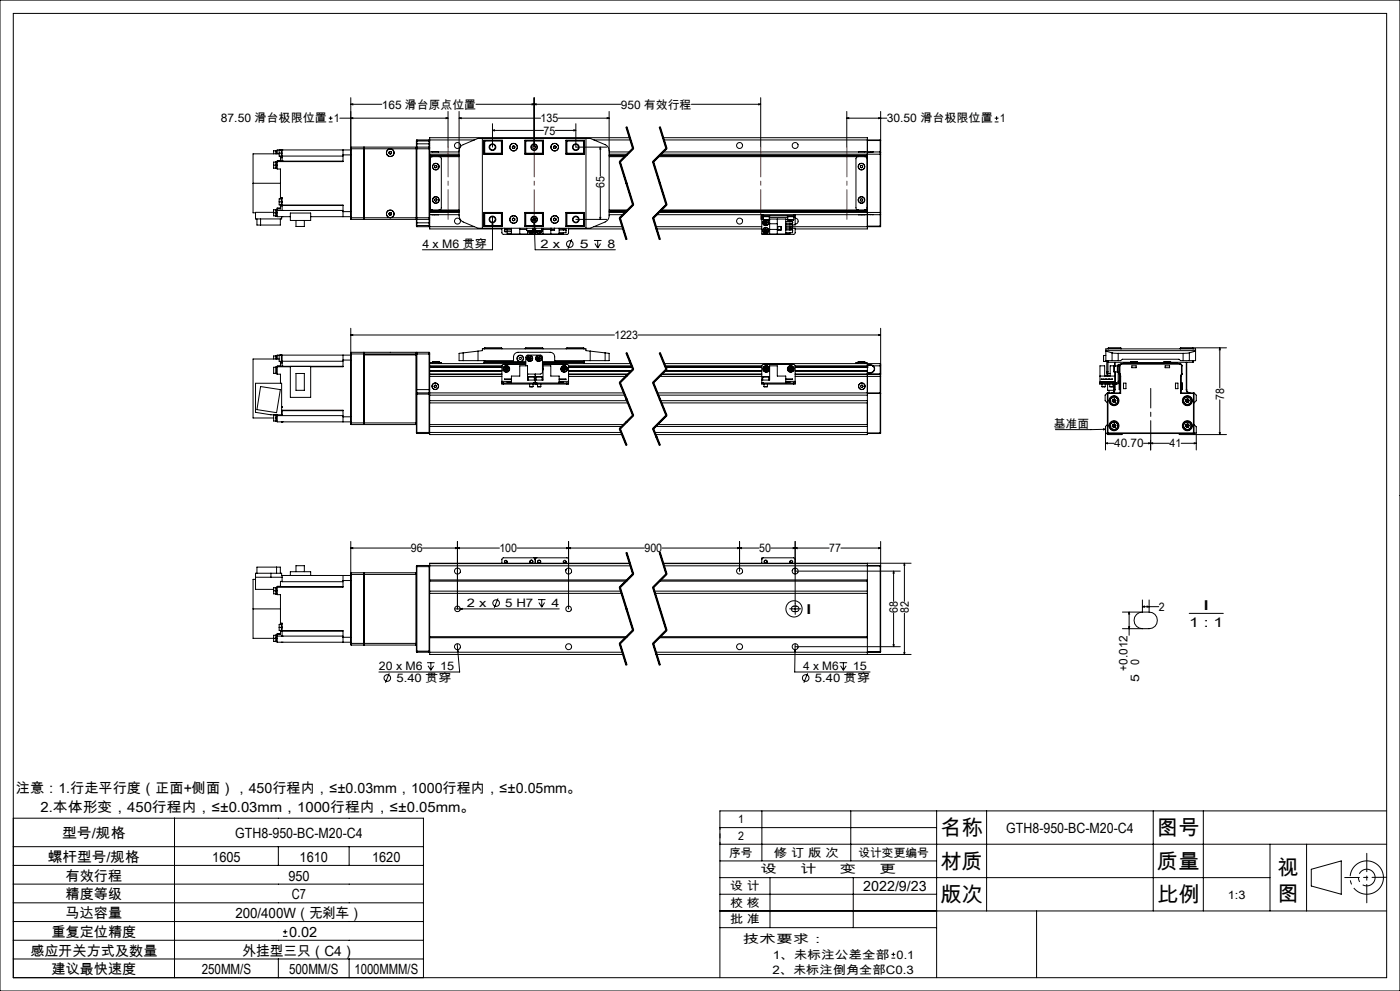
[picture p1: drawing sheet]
<svg xmlns="http://www.w3.org/2000/svg" width="420mm" height="297mm" viewBox="0 0 420 297" stroke-linecap="round" stroke-linejoin="round" font-family="sans-serif">
<g fill="none" stroke="#000" stroke-width=".3">
<path d="M0 0h420v297h-420zM4 4h412v289h-412zM98.6 36.5h1.2M98.6 35.4h1.2M99.2 34.9v1.1M102 35.4h32.4M105.2 35.4l.6-.1v.3zM105.2 31.3l.6-.2v.3zM105.2 29.3v36M105.2 31.3h9.3M133.8 35.3l.6 .1-.6 .2zM134.4 33.4v10.7"/>
<path d="M137.7 35.4l.7-.1v.3zM137.7 33.4v31.3l.4 1.1 .5 .5 4.8 2.1h33.7l4.4-1.9 .7-.4 .4-.7 .1-.7v-31.3M137.7 35.4h24.5M142.8 31.3h43.4M147.7 39.1l.6-.2v.3zM147.7 37.1v7M147.7 39.1h15.4M159.6 31.1l.6 .2-.6 .1zM160.2 31.3l.6-.2v.3zM160.2 29.3v14.8M166.6 39.1h6.2M167.5 35.4h15.2"/>
<path d="M172.2 38.9l.6 .2-.6 .1zM172.8 37.1v7h9.3M182.1 35.3l.6 .1-.6 .2zM187.8 38.1l2 6.5M187.9 38.1l2 6.4-4 4 4 12.8-4 4 2 6.5M188.1 38l1 3.2M197.8 38.1l2 6.5M197.9 38.1l2 6.4-4 4 4 12.8-4 4 2 6.5M198.1 38l2 6.4M207.4 31.3h20.8M227.6 31.1l.6 .2-.6 .1zM228.2 29.3v14.8"/>
<path d="M254 35.4l.6-.1v.3zM254 35.4h12M254 33.4v10.7M263.6 35.3l.6 .1-.6 .2zM264.2 33.4v12.3M298.4 36.5h1.1M298.4 35.4h1.1M299 34.9v1.1M75.9 54.9v8.9h.8M75.9 54.9h8.2M82.1 49.5v.9h.6M82.1 49.5h1"/>
<path d="M82.7 48.6h-.6v.9M82.7 45.1v1M83 48.5v2h.1M83 45.1v1M83.1 48.5h-.4v2h.3M83.1 45.1l-1 .1v.9M83.7 46.1h-7.8v8.8M83.7 45.9v.9h.7M83.7 45.9h.9M84.1 59.2h.5v1.3M84.1 59.2v.4M84.1 47.3v.9h-1"/>
<path d="M84.1 46.8v.5M84.1 44.9v.1M84.1 47.3h.5M84.4 59.6h-.7v.9M84.4 44.9v2h.2M84.4 45h-.7v.9M84.6 44.9h.1M84.6 59.5h-.2v2h.2M84.6 48.3h.1M84.6 47.3v1M84.6 44.9v1.9M84.6 46.8v.5"/>
<path d="M84.6 46.8h18.3M102.9 46.4h2.3M102.9 44.9v1.5M102.9 46.4v2h-19.8M102.9 48.3h-19.8v2.4h1v8.5M105.2 44.9h-22.1v1.2M105.3 44.1v21.7M105.3 44.1l-.1 .5h23.7M105.3 44.1h3.8M109.1 44.1v21.7M109.1 44.1l.2 .1M109.3 44.2v.4"/>
<path d="M109.3 44.6v20.7M109.3 44.2h.1M109.3 44.6v-.5h15.6v21.7h-15.6v-.5M116.7 45.6l.1 .4M116.8 46l.4 .1M117 45.4l.4 .1M117 45.4l-.3 .2M117.4 45.5v.4M117.4 45.9l-.2 .2M124.9 44.2h.1M124.9 44.3v21.3M124.9 43.1v1.1"/>
<path d="M124.9 44.2v.1M124.9 42.3h4M124.9 43.1h4M125.1 44.1v21.7M125.1 41.9v2.2M125.1 44.1h3.6M125.1 41.9l-.2 1.2M125.1 41.9h3.6M125.1 44.1l-.2 .2M128.7 44.1v21.7M128.7 41.9v2.2M128.7 44.1l.2 .2"/>
<path d="M128.7 41.9l.2 .2M128.9 44.3v.3M128.9 44.6v20.7M128.9 47h8.8M128.9 46.6h8.8M128.9 45.5h8.8M128.9 41.9h13.4M128.9 46.2h8.8M129.6 45.5h.1M129.6 45.5h1.9M129.8 47l-.5 .1-.2 .4v14.9l.2 .4 .5 .1M130.4 49.7l.4-.1 .3 .2v.4l-.4 .1-.3-.2z"/>
<path d="M130.5 59.7l.3-.2 .3 .3-.1 .4-.4 .1-.2-.3zM131.6 45.5h.1M131.7 47l.5 .1 .2 .4v14.9l-.2 .4-.5 .1M137.7 45.2l.4-1.1 .5-.6 4.8-2h33.7l4.8 2 .5 .6 .3 1.1M144.7 41.5v26.9M145.1 45.5h.1M145.1 42h5.6v4.2h-5.6zM145.2 42.3v3.9M145.2 42.3h5.2M145.4 42.1v4M145.4 42.1h5.3M145.4 46.1h5.3"/>
<path d="M145.4 42.1l-.2 .2M150.4 42.3l.2-.2v4l-.2-.2M150.4 45.9h-5.2l.2 .2M150.4 42.3v3.6M153.7 44.3l.4 .2M153.7 43.9v.4M154.1 43.7l.3 .2M154.1 43.7l-.4 .2M154.4 44.3l-.3 .2M154.4 43.9v.4M157.5 42h5.5v4.2h-5.5zM157.5 42.1h5.5"/>
<path d="M157.5 46.1h5.5M157.7 42.3v3.6M157.7 42.3l-.1-.2v4l.1-.2M157.7 45.9h5M157.7 42.3h5M162.7 42.3l.2-.2v4l-.2-.2M162.7 42.3v3.6M166.1 44.3l.3 .2M166.1 43.9v.4M166.4 43.7l.4 .2M166.4 43.7l-.3 .2M166.8 44.3l-.4 .2"/>
<path d="M166.8 43.9v.4M169.8 42h5.5v4.2h-5.5zM169.8 42.1h5.3M169.8 46.1h5.3M170.1 42.3v3.6M170.1 42.3l-.2-.2v4l.2-.2M170.1 45.9h5.1l-.1 .2M170.1 42.3h5.1M175.1 42.1v4M175.1 42.1l.1 .2M175.2 42.3v3.9M175.2 45.5h.1"/>
<path d="M175.8 41.5v26.9M178.2 41.9h10.9M180.1 44.1l.1 .6h-.2zM180.1 44.1v8.7M180.1 56.3v9.5M182.7 47h4.8M182.7 46.6h5.1M182.7 45.5h6.2M182.7 46.2h5.5M182.7 46.6h5.2M185.8 48.6l4 12.8M186.1 48.4l4 12.9"/>
<path d="M188.9 41.3h-60v3M189.1 41.2l1 3.2zM189.8 44.4l-4 4M190.1 44.6l-4 4M195.8 48.6l4 12.8M196.1 48.4l4 12.9M197.5 47h62.7M197.8 46.6h62.4M197.9 46.6h62.3M198.2 46.2h65.9M198.9 41.3h61.3v4.9M198.9 45.5h62.3"/>
<path d="M199.1 41.9h65M199.8 44.4l-4 4M200.1 44.6l-4 4M257.5 47l-.5 .1-.2 .4v14.9l.2 .4 .5 .1M257.6 45.5h1.9M258.1 49.7l.4-.1 .3 .2v.4l-.4 .1-.3-.2zM258.2 59.7l.4-.1 .2 .3-.1 .4h-.4l-.2-.3zM259.4 47l.5 .1 .2 .4v14.9l-.2 .4-.5 .1M260.2 46.2v17.5M260.2 42.1h3.9M261.2 45.6h-1v.6M261.2 45.5h.7"/>
<path d="M261.2 45.5v.1M261.9 45.5l-.7 .1M261.9 45.5h2.2M264.1 46.2h.1M264.1 45.5v.7M264.1 45.5l.1 .2M264.1 41.9v.2M264.1 42.1v3.4M264.1 46.2v17.5M264.2 45.7v.5M264.2 46.2v17.5M77.1 65.6v1.8h7v-1.8"/>
<path d="M78.2 65.6v1.8M82.1 63.8v.9h.6M82.1 63.6h-5.4v2h7.8l.1-.7M82.1 63.8h1M82.7 62.9h-.6v.9M83 62.8v2M83.1 62.8h-.4v2h.4M83.1 63.1h19.8M83.7 60.5v.9h.7M83.7 60.5h.9M84.1 61.7v.9h-1M84.1 62.3h-1v2.6h4"/>
<path d="M84.1 61.4v.3M84.1 61.7h.5M84.6 64.9h.1M84.6 60.5v1M84.6 61.5v.1M84.6 63.1h.1M84.6 61.7v1.4M84.6 60.5h.1M84.6 61.6v.1M84.6 61.5h18.3v1.9M84.6 61.6h18.3M87.1 63.8h6.1v2.3h-6.1z"/>
<path d="M88.8 66.1v1.8h2.5v-1.8M93.2 64.9h12M102.9 63.4v1.5M102.9 63.4h2.3M105.2 65.3l.1 .5M105.2 65.3h23.7M105.3 65.8h3.8M109.3 65.3v.4M109.3 65.7h.1M109.3 65.7l-.2 .1M116.7 64.1l.1 .3M116.8 64.4h.4"/>
<path d="M116.9 63.7l.4 .1M116.9 63.7l-.2 .4M117.3 63.8l.2 .3M117.5 64.1l-.3 .3M124.9 65.7h.1M124.9 65.7v1.1M124.9 65.6v.1M124.9 66.8l.2 1.1M124.9 67.5h4M124.9 65.6l.2 .2M124.9 66.8h4M125.1 65.8v2.1"/>
<path d="M125.1 65.8h3.6M125.1 67.9h3.6M128.7 65.8v2.1M128.9 65.3v.3M128.9 65.6v3h21.7M128.9 62.9h8.8M128.9 63.2h8.8M128.9 64.3h8.8M128.9 67.9h13.4M128.9 63.7h8.8M128.9 63.3h8.8M128.9 65.6l-.2 .2"/>
<path d="M128.9 67.8l-.2 .1M129.6 64.3v.1M129.6 64.4h1.9M131.5 64.4h.1M145.1 64.3h.1M145.1 63.7h5.6v4.2h-5.6zM145.2 63.7v3.9M145.2 67.6h5.2M145.2 67.6l.2 .2M145.4 63.8v4M145.4 67.8h5.3M145.4 63.8h5.3"/>
<path d="M145.4 63.8l-.2 .1h5.2M147.7 66.6l.2 .6h-.3zM147.7 64.9v10h-21M150.4 63.9l.2-.1v4l-.2-.2M150.4 63.9v3.7M150.6 68.4v1.5l.4 .3h19.2l.4-.4v-1.4M151.3 68.9a.41 .41 0 0 1 .4-.3 .41 .41 0 0 1 .4 .3M151.3 68.4v.2h2.1M151.3 68.9v.5h2.1M151.3 68.9h2.1M151.5 69.4h.5M152.2 68.6v.3"/>
<path d="M152.2 69.4v.7h1.2M153.4 68.4v1.8M153.7 66l.4 .1M153.7 65.6v.4M154.1 65.4l.3 .2M154.1 65.4l-.4 .2M154.4 66l-.3 .1M154.4 65.6v.4M155.9 68.4v1.8M155.9 68.8h2.1M157.5 63.7h5.5v4.2h-5.5zM157.5 67.8h5.5"/>
<path d="M157.5 63.8h5.5M157.7 63.9v3.7M157.7 67.8v.1M157.7 63.9l-.1-.1v4l.1-.2M157.7 63.9h5M157.7 67.6h5M158 69.1h.1M158 69.1h1.8M158 68.4v.7M158.3 69.1v1.1M158.4 67.8v.1M159 69.1v.3"/>
<path d="M159 69.4l.5 .2M159.4 69.1l-.4 .3M159.4 69.1l.1 .5M159.5 69.1l.4 .1M159.8 69.1h-1.8M159.8 68.4v.7M159.8 68.9l.1 .3M159.8 65.9h.3zM159.9 69.2l-.4 .4M159.9 68.4a.86 .86 0 0 1-.1 1.4 .86 .86 0 0 1-1.3-.7M160 68.4a.9 .9 0 0 1-.2 1.5 .9 .9 0 0 1-1.3-.8M160 66.1l-.1-.1 .2 .2"/>
<path d="M160.1 65.9h.1M160.1 65.4v.5M160.1 65.6h.5M160.2 64.9l.1 1.7M160.3 66.6l.1 .6h-.3zM160.3 66.6l.2 8.3h24.1M160.3 70.2h-.2M160.6 65.5v.5M160.6 68.4v1.8M160.7 69.1h.1M160.7 69.1h1.8M160.7 68.4v.7"/>
<path d="M160.8 70.2h.3M160.8 69.1l.2 .5M160.9 69.1l.1 .5M161.3 69.1v.3M161.3 69.4l.5 .2M161.7 69.1l-.4 .3M161.7 69.1l.1 .5M161.8 69.1l.4 .2M162.1 67.8v.1M162.2 69.1v.2M162.2 69.3l-.4 .3M162.5 69.1h-1.8"/>
<path d="M162.5 68.5a.91 .91 0 0 1-.2 1.3 .91 .91 0 0 1-1.3-.2M162.5 68.6a.88 .88 0 0 1-.3 1.2 .88 .88 0 0 1-1.2-.2M162.5 68.4v.7M162.7 63.9l.2-.1v4.1M162.7 63.9v3.7M162.7 67.8v.1M162.7 67.6l.2 .2M162.9 68.4v1.8M162.9 68.8h2.3M165.2 68.4v1.8M165.3 68.4v.5h1.1l-.1-.5M165.3 68.4v.5"/>
<path d="M166.1 66l.3 .1M166.1 65.6v.4M166.4 65.4l.4 .2M166.4 65.4l-.3 .2M166.8 66l-.4 .1M166.8 65.6v.4M167.7 68.4v1.8M167.7 68.9h2.1M169 68.6v.3a.41 .41 0 0 1 .4-.3 .41 .41 0 0 1 .4 .3M169 69.7v.4h-1.3M169.8 69v.2M169.8 63.7h5.5v4.2h-5.5z"/>
<path d="M169.8 68.4v.2h-2.1M169.8 68.9v.8h-2.1M169.8 67.8h5.3M169.8 63.8h5.3M170.1 63.9v3.7M170.1 63.9l-.2-.1v4l.2-.2M170.1 67.6h5.1M170.6 68.6h16.3M171.5 71.7l-1.1 2.8M172.8 65.8h9.3M175.1 63.8v4M175.1 63.8l.1 .1h-5.1"/>
<path d="M175.2 63.7v3.9M175.2 64.3h.1M175.2 67.6l-.1 .2M178.2 72.1h2.2M178.2 67.9h8.5M178.5 73l.8 1.3M179.3 72.1v2.2M180 65.2h.2l-.1 .6zM180.2 73l-.9 1.3M182.7 62.9h5.6M182.7 63.2h5.3M182.7 64.3h4.2"/>
<path d="M182.7 63.7h4.9M182.7 63.3h5.3M185.8 65.4l2 6.4M186.1 65.3l2 6.4M189.8 61.2l-4 4M190.1 61.5l-4 4M195.8 65.4l2 6.4M196.1 65.3l2 6.4M196.7 67.9h31.8M196.9 68.6h31.6M197 64.3h32.1M197.6 63.7h66.5"/>
<path d="M198 63.3h62.2M198 63.2h62.2M198.3 62.9h61.9M199.8 61.2l-4 4M200.1 61.5l-4 4M228.5 64.7h.6M228.5 64.7v.5M228.5 65.2v5h9.6l.4-.4v-1.4h-.7M228.5 64.3v.4M228.5 65.6h.5M228.5 65.2h.5M228.8 70.2h.3"/>
<path d="M228.9 64.7v.2h2v-.2M229 65.9h1.8M229 64.9v1M229.1 64.3v.4M229.1 64.3h9M229.1 64.7h9M229.2 66.8l.3 .4M229.3 68.9v.5M229.3 68.9l.4 .2M229.3 65.9l-.5 .9M229.3 69.4l.5 .2M229.4 65.9l-.6 .9"/>
<path d="M229.4 66.3l-.2 .5M229.4 66.3l.3 .4M229.5 67.2h.5M229.7 68.6l-.4 .3M229.7 68.6l.4 .2M229.7 68.6v.5M229.7 66.7l-.5 .1M229.7 66.7l-.2 .5M229.7 66.7l.3 .5M229.7 69.1l-.4 .3M229.7 69.1l.1 .5M229.7 69.1l.5 .2"/>
<path d="M229.9 66.3h-.5M229.9 66.3l.3 .4M229.9 66.3l-.2 .4M230 65.9a.87 .87 0 0 1 .2 1.5 .87 .87 0 0 1-1.4-.6M230.1 65.9a.9 .9 0 0 1 .1 1.6 .9 .9 0 0 1-1.4-.7M230.1 68.8l.1 .5M230.1 68.8l-.4 .3M230.2 69.3l-.4 .3M230.2 66.7l-.2 .5M230.2 66.7h-.5M230.8 65.9h.1M230.8 65.6h4.9v4.6"/>
<path d="M230.8 64.9v1M230.8 65.2h5.5M230.9 65.6v4.6M230.9 67.1h2.3M230.9 68.8h2.3M233.2 65.6v4.6M233.3 67.9h1.1v1h-1.1zM234.3 67.9v1M235.7 66.4h2.1v.5M235.7 67.2h2.1v.5h-2.1M235.7 68.1h2.1v.5h-2.1M235.7 68.9h2.1"/>
<path d="M235.7 66.9h2.1M235.7 65.7h.6M236.2 64.7v.2h2v-.2M236.3 65.9h.1M236.3 65.9h1.8M236.3 64.9v1M237 65.9v.5M237 66.9v.3M237 67.7v.4M237 68.6v.3M237 69.7v.4h-1.3M237 67.9h27.1"/>
<path d="M237 66.9l.4 .3 .4-.3M237 68.9a.41 .41 0 0 1 .4-.3 .41 .41 0 0 1 .4 .3M237.2 66.4h.4M237.8 66.6v.2M237.8 69v.2M237.8 68.9v.8h-2.1M237.8 66.7v.1M238.1 64.3h.4M238.1 64.7h.4M238.1 64.3v.4M238.1 65.9h.1M238.1 64.9v1"/>
<path d="M238.1 65.2h.4M238.5 65.4a.9 .9 0 0 1 .9 .9 .9 .9 0 0 1-.9 .9M238.5 64.7v.5M238.5 64.3v.4M238.5 65.2v2.2h-.7M238.5 64.3h22.7M257.6 64.3h1.9M260.2 63.7v4.9h-21.7M260.2 63.7v.6h1M260.2 67.8h3.9M261.2 64.3h.7M261.2 64.3h.1"/>
<path d="M261.9 64.3h2.2M264.1 63.7h.1M264.1 63.7v.6M264.1 67.8h.1M264.1 67.8v.1M264.1 64.3v3.5M264.2 63.7v.5M264.2 64.2l-.1 .1M264.2 67.8l-.1 .1M264.2 64.2v3.6M105.2 98.4v28.3M264.2 98.4v13.6"/>
<path d="M78.2 115.8l5.9 1-1.1 6.9-5.9-.9zM82.7 110.1h-.6v1.8h.6M82.7 106.7h-.6v.9M83 110v2M83 106.6v1M83.1 109.9h4M83.1 110h-.4v2h.4M83.1 106.6h-.4v1M83.7 107.6h-7.8v17.7h6.2M84.1 108.8v.9h-1M84.1 108.3v.5M84.1 106.4v.1"/>
<path d="M84.1 108.8h.5M84.4 106.4v2h.2M84.4 106.5h-.7v1.8h.7M84.6 109.8h.1M84.6 108.8v1M84.6 106.4v1.9M84.6 108.3v.5M84.6 108.3h18.3M87.1 109.8v9.3h6.1v-9.3M88.8 111.9h2.5v5.1h-2.5zM102.9 106.4v1.5M102.9 107.9v2h-9.7"/>
<path d="M102.9 109.8h-19.8v2.3h1v2.8M102.9 107.9h2.3M105.2 106.4h-22.1v1.2M105.2 100.4l.6-.1v.2zM105.2 100.4h79.1M105.3 105.6v21.6M105.3 105.6l-.1 .5h23.7M105.3 105.6h3.8M109.1 105.6v21.6M109.1 105.6l.2 .5M109.3 106.1v21.1M109.3 106.1v-.5h15.6v.7h-15.6"/>
<path d="M124.9 117.9l.2 12M124.9 118.2h4M124.9 116.8h4M125.1 105.6v12.2M125.1 105.6l-.2 12.3M125.1 117.8h3.6M125.1 105.6h3.6M125.1 117.8v12.1M125.1 117.8l-.2 .1M128.7 105.6v12.2M128.7 105.6l.2 .5M128.7 117.8v12.1"/>
<path d="M128.7 117.8l.2 .1M128.9 116.8v1M128.9 117.8v12.4h57.7M128.9 118.4h58.5M128.9 117.8h58.3M128.9 109h28.8M128.9 110h21.7M128.9 111.2h21.7M128.9 110.1h21.7M128.9 111.1h21.7M128.9 109.6h21.7M128.9 112.1h21.7"/>
<path d="M128.9 112.3h21.7M128.9 112.8h21.7M128.9 109.9h21.7M128.9 106.1v10.7M129.8 108.4h1.9M129.8 108.7h-.7v.3M129.8 108.7h1.9M129.8 108.4v.6M130.3 115.5l.4-.1 .3 .3-.2 .3-.3 .1-.3-.3zM131.7 108.7h.7v.3M131.7 108.4v.6M139 108.1h15.1v-1.2a1.39 1.39 0 0 1 1.3-1.3h9.7a1.33 1.33 0 0 1 1.3 1.3v1.2h15.1"/>
<path d="M139 105.8l-1.3 .1v2.2h1.3M139 105.8v2.3M143.4 105.2v2.9M143.4 105.2l1.3-.1v-.5h31.1v.5l1.3 .1M143.4 105.2l-4.4 .6M145.2 104.4h5.4M145.2 104.4v.2M145.2 108.1v.9M145.4 104.2h5l.2 .2M145.4 108.4l-.2 .2h12.5M145.4 104.2v.4M145.4 108.1v.3"/>
<path d="M145.4 108.4h12.3M145.4 104.2l-.2 .2M150.6 114.8h.5M150.6 114.8v.3h.5M150.6 114.3v.5M150.6 114.3h2.8M150.6 104.4v.2M151.1 114.8h9M151.1 115.1h9M151.1 114.8v.3M151.4 110.7l.4 .4M151.6 110.2l-.2 .5"/>
<path d="M151.6 110.2l.3 .4M151.9 110.6l-.1 .5M151.9 110.6l.4 .3M152 110.1l-.4 .1M152 110.1l.4 .4M152 110.1l-.1 .5M152.3 110.9l-.5 .2M152.4 110.5l-.1 .4M152.4 110.5l-1 .2M153.4 114.8v-2.1h2.5v-3.1h2.4v4.3h4.6v-4.3h2.3v3.1h2.5v2.1M153.4 114.4h-1.2v.2h1.2M153.4 113.6h-2.1l2.1 .1"/>
<path d="M157.6 104.4l.1-.2h5l.2 .2M157.6 104.4h5.3M157.6 104.4v.2M157.7 109.2l-7 .2-.1 4.9M157.7 109.6v-2.5l.5-.6 4-.1 .4 .3 .1 4.8-.1 .4-.5 .2h-3.8M158.4 107.5l.3 .4M158.5 113h1.8M158.5 113v.9M158.6 107h.5M158.6 107l-.2 .5M158.6 107l.3 .4M158.9 115.9h1"/>
<path d="M158.9 115.1v.8M158.9 107.4l-.2 .5M158.9 107.4l.3 .4M158.9 107.4h.5M158.9 107.4l-.5 .1M159.1 107l.3 .4M159.1 107l-.2 .4M159.2 107.8l-.5 .1M159.4 107.4l-.2 .4M159.9 115.1v.8M160.1 114.8h1M160.1 115.1h.5"/>
<path d="M160.1 114.8v.3M160.3 112.9l-1.8 .1M160.3 113h.1M160.3 113v.9M160.6 115.1h.5M160.6 112.1v3M160.8 113h.2M160.8 113v.9M161 112.9l-.2 .1M161 112.9h1.6M161.1 114.8h9M161.1 115.1h9"/>
<path d="M161.1 114.8v.3M161.1 107.5l.3 .4M161.3 115.9h.9M161.3 115.1v.8M161.3 107h.5M161.3 107l-.2 .5M161.3 107l.6 .8M161.6 107.4h.5M161.6 107.4l-.2 .5M161.6 107.4l-.5 .1M161.8 107l.3 .4M161.8 107l-.2 .4"/>
<path d="M161.9 107.8l-.5 .1M162.1 107.4l-.2 .4M162.2 115.1v.8M162.6 113h.1M162.6 113v.9M162.7 110l.2 .5-.2 .6M162.7 109.2l7.7 .2 .2 4.9M162.7 110.2v.7M162.7 110.3v.5M162.7 109h26.5M162.7 108.4h12.4M162.9 104.4v.2"/>
<path d="M167.7 114.4h1.3v.2h-1.3M167.7 113.6h2.1l-2.1 .1M167.7 114.3h2.9M168.8 110.3v.5M168.8 110.3l.4 .3M168.8 110.8l.5 .3M169.2 110.1l-.4 .2M169.2 110.1l.5 .2M169.2 110.1l.1 1M169.2 110.6l-.4 .2M169.2 110.6l.5 .2M169.7 110.3v.5"/>
<path d="M169.7 110.3l-.5 .3M169.7 110.8l-.4 .3M169.9 104.4h5.3M169.9 104.4v.2M170.1 114.8h.5M170.1 114.8v.3M170.6 114.8v.3h-.5M170.6 114.3v.5M170.6 110h19M170.6 111.2h18.9M170.6 110.1h19.1M170.6 111.1h18.9"/>
<path d="M170.6 109.6h18.9M170.6 112.1h18M170.6 112.3h17.7M170.6 112.8h17.2M170.6 109.9h19M170.6 111.2h18.8M175.1 104.2h-5l-.2 .2M175.1 108.4l.1 .2h-12.5M175.1 104.2v.4M175.1 108.1v.3M175.1 104.2l.1 .2M175.2 104.4v.2"/>
<path d="M175.2 108.1v.9M177.1 105.2v2.9M177.1 105.2l4.4 .6M181.5 105.8l1.2 .1v2.2h-1.2M181.5 105.8v2.3M185.8 114.7l4 9.9M186.1 114.6l4 9.8M187.8 105.8l2 4.9M187.9 105.8l2 4.9-4 4 4 9.8-4 4 2 4.9M188.1 105.7l1 2.5M189.1 108.2l1 2.4zM189.8 110.6l-4 4"/>
<path d="M190.1 110.8l-4 4M191.4 100.4h72.8M195.8 114.7l4 9.9M196.1 114.6l4 9.8M197.2 117.8h66.9M197.4 118.4h62.8M197.8 105.8l2 4.9M197.8 112.8h30.7M197.9 105.8l2 4.9-4 4 4 9.8-4 4 2 4.9M198.1 105.7l2 4.9M198.4 112.3h30.1M198.5 112.1h30"/>
<path d="M199.2 109h64.9M199.4 111.2h29.1M199.5 111.2h29M199.5 109.6h29.1M199.6 111.1h28.9M199.6 109.9h28.9M199.6 110h28.9M199.7 110.1h28.8M199.8 110.6l-4 4M200.1 110.8l-4 4M228.5 114.8h.6M228.5 113.9h2.4v-4.3h2.3v3.1h2.5v2.1"/>
<path d="M228.8 112.9h.1M228.8 113h.2M228.8 113v.9M228.8 112.9h.2M229 113h1.6M229 112.9l1.6 .1M229.1 114.8v.3M229.1 114.8h9M229.1 115.1h9M229.2 115.9h1M229.2 115.1v.8M229.4 110.8l.4 .3"/>
<path d="M229.5 110.3l-.1 .5M229.5 110.3l.4 .3M229.9 110.6l-.1 .5M229.9 110.6l.4 .2M229.9 110.1l-.4 .2M229.9 110.1l.4 .2M229.9 110.1v.5M230.2 115.1v.8M230.3 110.8l-.5 .3M230.3 110.3v.5M230.3 110.3l-.9 .5M230.6 113v.9"/>
<path d="M235.7 114.4h1.3v.2h-1.3M235.7 113.6h2.1l-2.1 .1M235.7 114.3h2.8M236.7 110.3l.1 .5M236.7 110.3l1 .5M236.8 110.8l.4 .3M237.2 110.1l-.5 .2M237.2 110.1l.4 .2M237.2 110.1v1M237.6 110.3l.1 .5M237.6 110.3l-.8 .5M237.7 110.8l-.5 .3"/>
<path d="M238.1 114.8h.4M238.1 114.8v.3M238.5 109.9l21.7 .1M238.5 111.2h21.7h-21.7M238.5 114.3v-4.7l-.3-.3-9.1-.1-.6 .5v5.4h.6M238.5 114.8v.3h-.4M238.5 114.3v.5M238.5 110h21.7M238.5 110.1h21.7M238.5 111.1h21.7M238.5 109.6h21.7M238.5 112.3h25.6"/>
<path d="M238.5 112.8h25.6M257.5 108.4h1.9M257.5 108.7h-.7v.3M257.5 108.4v.6M257.5 108.7h1.9M258.4 115.4h.4l.1 .4-.2 .3h-.4l-.1-.4zM259.4 108.7h.7v.3M259.4 108.4v.6M260.2 109.6v20.6h-63.6M260.2 110h.1M260.2 117.9h3.9M260.2 111.8h1"/>
<path d="M260.2 111.7h1M260.2 109.5h1M261.2 109.3h-1v-.3v.6M261.2 109.5l.7 .2M261.2 109.3l.7 .3M261.2 109.3v.2M261.2 111.7v.1M261.9 109.7a1.09 1.09 0 0 1 .3 1.2 1.09 1.09 0 0 1-1 .8M261.9 109.6a1.19 1.19 0 0 1 .4 1.4 1.19 1.19 0 0 1-1.1 .8M261.9 109.6h2.2M261.9 109.6v.1M263.6 100.3l.6 .1-.6 .1z"/>
<path d="M264.1 117.8v.1M264.1 109v.6M264.1 112h.1M264.1 112v.3M264.1 112.8h.1M264.1 112.3v.5M264.1 109.6v2.4M264.1 112.8v5M264.1 117.9v11.8M264.1 112l-25.6 .1M264.2 112.1l-.1 .2M264.2 112v.1"/>
<path d="M264.2 112.1v.7M264.2 112.8v16.9M330 112.7h4.5M330.1 114.4h4.3v.2h-4.3zM330.4 113.6l.8 .1zM330.4 114.8h-.5v.3h.5M330.4 114.8h4.6M330.4 115.1h1.4M330.4 114.8v.3M330.6 115.9h1M330.6 115.1v.8M331 108.3h.1"/>
<path d="M331.1 106.5l-.1 1.8M331.1 106.5v1.8M331.1 108.3h.9M331.1 106.5h.7M331.6 113.6l.5 .1zM331.6 115.1v.8M331.8 115.1h.9M331.8 114.8v.3M331.8 105.1h26.9M331.8 105.2l1.8 .6M332 111.4v.7h.4v-.7M332 111.4h.4"/>
<path d="M332 108.1v3.3M332.2 117.9l.1-.1 .1 .1M332.2 117.9h.2M332.2 117.9v11.8M332.3 115.1v1.9h1.8M332.3 112.1v.5M332.4 117.9h3.8M332.4 111.9h.7M332.4 104.4h4M332.4 104.4v.2M332.4 108.1v3.3M332.4 117.9v11.8"/>
<path d="M332.4 108.4l.1 .2M332.4 113.6l.5 .1zM332.5 104.2h3.7M332.5 108.6h6.7M332.5 104.2v.4M332.5 108.1v.5M332.5 104.2l-.1 .2M332.7 117v.8M332.7 115.1h2.3M332.7 114.8v.3M332.9 115.9h1M332.9 115.1v.8"/>
<path d="M333.3 113.6l.5 .1zM333.6 105.8l1.9 .1M333.6 108.1h1.9M333.6 108.1h-1.8v-3.5h26.9v3.5h-1.9M333.6 105.8v2.3M333.8 119.7l-.1 .5M333.8 119.7l.4 .4M333.9 115.1v.8M334.1 115.1v2.4M334.2 109.7h.1M334.2 111.4v.1M334.2 109.7v1.7"/>
<path d="M334.2 111.5h1M334.4 116.8a.96 .96 0 0 1-1 1M334.4 116.8h.1M334.4 119.6l.4 .4M334.4 119.6l-.6 .1M334.4 119.6l-.2 .5M334.4 108.6v1M334.4 115.1v1.7M334.5 109.6v.1M334.5 111.5v3.3M334.5 116.8l-.5 1M334.5 108.6v1.1"/>
<path d="M334.5 115.1v1.7M334.8 120l-.2 .5M334.8 120l-.6 .1M335 114.8v.3M335.2 109.7l-2.1-.1v3h-1.7v-3h-1.4v5.2M335.5 109.6h-.3v1.9h.3M335.5 114.3l-.5 .5M335.5 114.3h.3M335.5 108.1h.7l.5-.4h17l.5 .4h.7M335.5 109.7h.3M335.5 105.9v2.2M335.5 109.7v4.6"/>
<path d="M335.5 105.9h19.4M335.8 114.8v2M335.8 114.8h.1M335.8 112.1l.1 .2M335.8 114.3a.79 .79 0 0 1-.8 .8M335.8 109.6v-.4h-.3v.5M335.8 112l.1 .3M335.8 112h.2M335.8 109.6h.2M335.8 116.8h.2M335.8 114.8h.2M335.8 109.6v4.7"/>
<path d="M335.9 112.3l.1 .5M336 114.8h.1M336 112v.1M336 112.1l.2 .7M336 112.1l-.1 .2M336 114.8v2M336 109.6v2.4M336 116.7v.1M336 112.8h.2M336 117.8l.2 .1M336 117.8h-3.8l-.7 .6v1.7l.7 .7M336 112.8v5"/>
<path d="M336.2 104.2v.4M336.2 112.8v5.1M336.2 104.2l.2 .2M336.4 104.4v.2M336.5 109v.1M336.5 109.1l-.5 .5M336.5 109l-.5 .1-.2 .5M336.5 109h17.4M336.5 109.1h17.4M337 114.8h.8v1.7h-.8zM337.9 108.7h-.7v.3M337.9 108.7h14.6"/>
<path d="M337.9 108.7v.3M339.2 108.6l.1 .1M339.2 108.4h2M339.2 108.6h2M339.2 108.4v.3M339.5 109.6h1.4v.6h-1.4zM341.2 108.6v.1M341.2 108.4v.2M349.2 108.6v.1M349.2 108.4h2M349.2 108.6h2M349.2 108.4v.2"/>
<path d="M349.5 109.6h1.4v.6h-1.4zM351.2 108.6v.1M351.2 108.6h6.7M351.2 108.4v.3M352.5 108.7h.7v.3M352.5 108.7v.3M352.6 114.8h.8v1.7h-.8zM353.9 109.1l.5 .5M353.9 109v.1M353.9 109l.5 .1 .2 .5M354 104.4h4M354 104.4v.2"/>
<path d="M354.2 112.8h.2M354.2 104.2h13.7M354.2 117.9h3.8M354.2 104.2v.4M354.2 112.8v5.1M354.2 104.2l-.2 .2M354.4 116.7v.1M354.4 117.8l-.2 .1M354.4 117.8h3.8l.7 .6v1.7l-.7 .7M354.4 112.8v5M354.4 112.1l.1 .2M354.4 112.1l-.2 .7"/>
<path d="M354.4 114.8h.1M354.4 109.6h.2M354.4 112v.1M354.4 112h.2M354.4 114.8v2M354.4 116.8h.2M354.4 114.8h.2M354.4 109.6v2.4M354.5 112.3l-.1 .5M354.6 114.8v2M354.6 112.1l-.1 .2M354.6 112l-.1 .3"/>
<path d="M354.6 109.6v2.5M354.9 108.1h1.9M354.9 105.9v2.2M355.8 119.7l-.2 .5M355.8 119.7l.8 .8M355.9 116.8l.2 .6 .3 .4M355.9 116.8h.1M355.9 108.6v8.2M356 116.8a1.02 1.02 0 0 0 1 1M356 108.6v8.2M356.4 119.6l-.6 .1M356.4 119.6l.4 .4"/>
<path d="M356.4 119.6l-.2 .5M356.8 120l-.2 .5M356.8 120l-.6 .1M356.8 105.8l-1.9 .1M356.8 105.8v2.3M357.9 108.1v.5M358 117.9h.2M358 117.9v-.1l.2 .1M358 104.4l-.1-.2v.4M358 104.4v.2M358 108.1l-.1 .5M358 117.9v11.8"/>
<path d="M358.2 117.9v11.8M358.7 105.2l-1.9 .6M365.9 104.2v12.1M365.9 119.8v10.4M365.9 104.2l.2 .6h-.3zM82.1 125.3v.9h.6M82.1 124.4v.9M82.7 124.3v2h.4M83 124.3v2M83.1 124.6v1.8h22.1M83.1 124.3v.3M83.1 124.6h19.8"/>
<path d="M84.4 126.4h.1M84.5 124.3v-9.4h-7.8v8.7l4.6 .7h3.3v-1.4h18.3v2M84.5 121.8v.3M84.6 126.4h.1M84.6 123.1h18.3M102.9 124.9v1.5M102.9 124.9h2.3M105.2 126.7l.1 .5M105.2 126.7h19.7M105.3 127.2h3.8M109.3 127.2h.1M109.3 127.2h-.2"/>
<path d="M109.3 127.2v-20.9l15.6 .1-.1 20.8M109.3 127.2h15.5M124.9 129.5h4M124.9 127.2h-.1M125.1 129.9h3.6M128.9 120.1h59.2M128.9 120.8h59.5M128.9 129.6h57.5M128.9 127.2h58.3M128.9 127.8h57.7M128.9 129.7l-.2 .2M185.8 128.6l2 4.9"/>
<path d="M186.1 128.4l2 4.9M189.8 124.4l-4 4M190.1 124.6l-4 4M195.8 128.6l2 4.9M196.1 128.4l2 4.9M196.4 129.6h63.8M196.6 127.8h63.6M197.2 127.2h63M198.1 120.1h62.1M198.4 120.8h61.8M199.8 124.4l-4 4M200.1 124.6l-4 4"/>
<path d="M260.2 129.7h3.9M260.2 129.9h3.9M264.1 129.7v.2M264.1 129.7h.1M264.2 129.7l-.1 .2M331 128.5l.6 .2-.6 .1zM331.6 129.6l.7 .6h4.2l.4-.3M331.6 128.7l-15 .1M331.6 132.9l.6-.2v.3zM331.6 132.9h2.6M332.2 129.7h.2M332.2 129.7l.2 .2"/>
<path d="M332.2 127.2l-.6 .6v7.1M332.4 129.7v.2M332.4 129.7h25.6M332.4 129.9h25.6M333.7 127.7l.3 .5M333.7 120.2l.3 .4M333.8 127.2l-.1 .5M333.8 127.2l.4 .4M334.2 127.6l.4 .4M334.2 127.6l-.2 .6M334.2 127.6l-.5 .1M334.2 120.1l-.2 .5"/>
<path d="M334.2 120.1l.4 .4M334.2 120.1l-.5 .1M334.4 127l.4 .5M334.4 127l-.6 .2M334.4 127l-.2 .6M334.6 128l-.6 .2M334.6 120.5l-.6 .1M334.8 127.5l-.2 .5M334.8 127.5l-.6 .1M343.1 132.9h7.7M344.6 132.7l.6 .2-.6 .1zM345.2 132.9l.6-.2v.3z"/>
<path d="M345.2 132v2.9M353.6 129.9l.3 .3h14M354.4 132.9h4.5M355.6 127.7l.4 .5M355.6 120.2l.4 .4M355.8 127.2l-.2 .5M355.8 127.2l.8 .8M356.2 120.1l-.2 .5M356.2 120.1l-.6 .1M356.4 127l.4 .5M356.4 127l-.6 .2M356.4 127l-.4 1.2"/>
<path d="M356.6 128l-.6 .2M356.6 120.5l-.6 .1M356.8 127.5l-.2 .5M356.8 127.5l-1.2 .2M358 129.7h.2M358 129.7v.2M358.2 129.7l-.2 .2M358.2 127.2l.7 .7v7M358.3 132.7l.6 .2-.6 .1zM358.9 129.6l-.7 .6M365.8 129.6h.3l-.2 .6zM76.7 173.6h-.8v8.9"/>
<path d="M76.7 173h7.9M77.1 171.8v-1.8h7v1.8M81.3 171.8v1.2M82.1 177.1v.9h.6M82.1 177.1h1M82.7 176.1h-.6v1M83 176.1h-.3v1.9h.4M83 170v1.8M83.1 176h-.1v2M83.1 176v2.2h1v8.6M84.6 174.3l-.5-.1v1.5h-1M84.6 172.5v1.8"/>
<path d="M84.6 174.3h18.3M87.1 172.5v-1.2h6.1v1.2M88.8 171.3v-1.8h2.5v1.8M102.9 175.8l-19.8 .2M102.9 172.5v1.5M102.9 174v2h-19.8M102.9 174h2.3M105.2 164.2l.6-.1v.3zM105.2 162.3v30.5M105.2 164.2h18M105.2 172.5h-20.7v-.7h-7.8v4.8h5.4M105.3 171.7v21.6"/>
<path d="M105.3 171.7l-.1 .5h19.7M105.3 171.7h3.8M109.1 171.7v21.6M109.1 171.7l.2 .1M109.3 171.8v21.4M109.3 171.8v.4M109.3 172.2v20.6M109.3 171.7h15.6M124.9 171.8v21.4M124.9 169.9h4M125.1 169.5v26M125.1 169.5h3.6"/>
<path d="M126.8 164.2h23M128.7 169.5v26M128.7 169.5l.2 .1M128.9 177.8h57.6M128.9 173.8h59.3M128.9 174.2h58.9M128.9 169.6h60.3M128.9 168.9h60M128.9 177.2h57.4M136.6 164.1l.6 .1-.6 .2zM137.2 162.3v20.2M137.2 164.2l.6-.1v.3z"/>
<path d="M149.4 179.3l-1.1 2.9M151.3 168.2v.2l.8 .1M151.5 168h.5M152.2 168.2v.2M159.2 168.8a.5 .5 0 0 1-.2-.8 .5 .5 0 0 1 .8 0 .5 .5 0 0 1-.2 .8M160.3 167.2h.5M160.6 167.2v1.6M161.4 179.7h2.3M161.6 168.8a.5 .5 0 0 1-.2-.8 .5 .5 0 0 1 .7 0 .5 .5 0 0 1-.2 .8M162.5 179.7v2.3M169 168.2v.2l.8 .1v-.3M169.8 170.7v.1"/>
<path d="M169.8 170.6l-.1 .4M170 164.1l.6 .1-.6 .2zM170.6 167.7l-.4-.5h-9.2l-.4 .5-.4-.5h-9.2l-.4 .3v1.3M170.6 164.2l.6-.1v.3zM170.6 162.3v20.2M185.8 176.1l4 12.8M186.1 176l4 12.8M187.8 165.7l2 6.4M187.9 165.6l2 6.4-4 4 4 12.9-4 4 2 6.4M188.1 165.6l1 3.2M188.9 168.8h-60v27.3h58M189.1 168.8l1 3.2z"/>
<path d="M189.8 171.9l-4 4M190.1 172.2l-4 4M193.3 164.2h-38.2M195.8 176.1l4 12.8M196.1 176l4 12.8M196.3 177.2h63.9M196.5 177.8h63.7M197.8 165.7l2 6.4M197.8 174.2h62.4M197.9 165.6l2 6.4-4 4 4 12.9-4 4 2 6.4M198.1 165.6l2 6.4M198.2 173.8h62"/>
<path d="M198.6 164.2h29.1M198.9 168.9h61.3M199.1 169.6h61.1M199.8 171.9l-4 4M200.1 172.2l-4 4M221.3 164.1l.6 .1-.6 .2zM221.9 162.3v8.9M221.9 164.2l.6-.1v.3zM228.5 167.7l.5-.5h9.1l.4 .5M228.8 167.2h-.3v1.6M229.5 168.8a.5 .5 0 0 1-.2-.8 .5 .5 0 0 1 .8 0 .5 .5 0 0 1-.2 .8M237 168.2v.2"/>
<path d="M237.8 168.2v.2l-.8 .1M237.8 170.7v.1M237.8 170.6l-.1 .4M237.9 164.1l.6 .1-.6 .2zM238.5 164.2l.6-.1v.3zM238.5 162.3v18.5M238.5 171.2h31.6M248.7 164.2h-17.5M252.3 164.2h11.9M260.2 168.8v27.3M260.2 169.6h3.9M260.2 169.5h3.9"/>
<path d="M263.6 164.1l.6 .1-.6 .2zM264.1 169.5v.1M264.1 169.6v25.7M264.2 162.3v33M268.1 171.2l.2 .6h-.4zM268.1 171.2v9M271.3 168.8l.2 .6h-.3zM271.3 168.8v11.4M273.3 168.8h-74.4M342.7 179.8v3.6a2.49 2.49 0 0 0-2.5 2.5 2.49 2.49 0 0 0 2.5 2.5M344.7 179.8v3.6M75.9 182.5v8.8h7.2"/>
<path d="M75.9 182.5h8.2M82.7 190.4h-.6v1.8h.6M83 190.3v2M83.1 190.3h-.4v2h.4M83.1 190.6h19.8M83.7 188v.9h.7M83.7 188h.9M84.1 186.8h.5v1.2M84.1 186.8v.3M84.1 189.2v.9h-1M84.1 189.9h-1v2.6h19.8M84.1 188.9v.3"/>
<path d="M84.1 189.2h.5M84.4 187.1h-.7v.9M84.4 192.5h.2M84.6 188v1.1M84.6 187h-.2v2h18.5v2M84.6 190.6h.1M84.6 189.1v1.5M84.6 190.5v.2M84.6 189.1h18.3M84.6 192.5h.1M102.9 191v1.5M102.9 192.5h2.3"/>
<path d="M102.9 191h2.3M105.2 192.8l.1 .5M105.2 192.8h19.7M105.3 193.3h3.8M109.3 192.8v.4M109.3 193.2l-.2 .1M109.3 193.2h15.6M124.9 195.1h4M125.1 195.5h3.6M128.1 198.6h2.3M128.4 199.5l.9 1.4M128.9 195.5h57.8"/>
<path d="M128.9 191.1h58.8M128.9 190.8h59.1M128.9 195.3l-.2 .2M129.3 198.6v2.3M130.1 199.5l-.8 1.4M136.4 182.5h31.4M137.2 192.9l.1 1.8M137.3 194.7l.2 .6h-.3zM137.3 194.7l.6 6.7h-24.2M138.1 182.5l.6-.2v.3zM161.7 180.6l.8 1.4M163.4 180.6l-.9 1.4"/>
<path d="M185.8 192.9l2 6.5M186.1 192.8l2 6.5M189.8 188.8l-4 4M190.1 189l-4 4M195.8 192.9l2 6.5M196.1 192.8l2 6.5M196.7 195.5h67.4M197.7 191.1h62.5M198 190.8h62.2M199.8 188.8l-4 4M200.1 189l-4 4M237.6 181.9l.6-.3a1.18 1.18 0 0 1 1.4 .6 .81 .81 0 0 1-.7 1.1h-.7a.82 .82 0 0 1-.8-.5 .82 .82 0 0 1 .2-.9z"/>
<path d="M237.7 182.5h1.7M238.5 194.7l.2 .6h-.3zM238.5 194.7l-.1 6.7h22.6M238.5 192.9v1.8M238.5 181.6v1.7M238.5 193.8h31.6M251.9 198.6h2.2M252.2 199.5l.8 1.4M253 198.6v2.3M253.9 199.5l-.9 1.4M260.2 195.3h3.9M264.1 195.3v.2"/>
<path d="M264.1 195.3h.1M264.2 195.3l-.1 .2M267.9 193.2h.4l-.2 .6zM268.1 183.8v10M271.2 195.5h.3l-.2 .6zM271.3 183.8v12.3M273.3 196.1h-76.4M336.7 183.4h8M338.6 187.8h.3l-.2 .6zM338.7 183.4v7M338.7 183.4l.2 .6h-.3zM342.7 181.8l.6-.2v.4z"/>
<path d="M342.7 181.8h4.9M344.1 181.6l.6 .2-.6 .2zM344.7 183.4a2.49 2.49 0 0 1 2.5 2.5 2.49 2.49 0 0 1-2.5 2.5h-8M356.8 183.8h10.2M116.8 201.8l-1.2 2.8M242.3 201.8l-1.1 2.8M4 245.2h123v47.8M4 253.7h123M4 259.4h123M52.4 245.2v47.8M83.5 253.7v5.7M104.7 253.7v5.7"/>
<path d="M216 253h200M216 248h65M216 258h65M228.6 243v15M255.2 243v15M281 243v50M296 243v30M346 243v30M361 243v30M381 253v20M392 253v20M416 243h-200v50"/>
<path d="M4 265h123M4 270.6h123M4 276.2h123M84.9 279.3h1.3M85.5 278.6v1.3M216 278h65M216 273h200M216 263h165M216 268h65M231 263v15M256 263v15M311 273v20"/>
<path d="M393.4 260.5l9-2.5v10l-9-2.5zM4 281.8h123M4 287.4h123M83.5 287.4v5.6M84.9 280.6h1.3M104.7 287.4v5.6M267.4 287.2h1.2M267.4 286h1.2M268 285.5v1.1"/>
<circle cx="117.1" cy="45.8" r="1.12"/>
<circle cx="117.1" cy="45.8" r="1.17"/>
<circle cx="130.7" cy="49.9" r=".95"/>
<circle cx="130.7" cy="59.9" r="1"/>
<circle cx="130.8" cy="59.9" r=".95"/>
<circle cx="130.8" cy="49.9" r="1"/>
<circle cx="137.2" cy="43.6" r=".89"/>
<circle cx="147.7" cy="44.1" r="1.01"/>
<circle cx="147.7" cy="44.1" r=".83"/>
<circle cx="154.1" cy="44.1" r="1.12"/>
<circle cx="154.1" cy="44.1" r="1.16"/>
<circle cx="160.2" cy="44.1" r=".84"/>
<circle cx="160.2" cy="44.1" r=".42"/>
<circle cx="160.2" cy="44.1" r=".99"/>
<circle cx="166.4" cy="44.1" r="1.12"/>
<circle cx="166.4" cy="44.1" r="1.16"/>
<circle cx="172.7" cy="44.1" r="1"/>
<circle cx="172.7" cy="44.1" r=".82"/>
<circle cx="221.9" cy="43.6" r=".89"/>
<circle cx="238.6" cy="43.6" r=".9"/>
<circle cx="258.4" cy="59.9" r=".94"/>
<circle cx="258.4" cy="49.9" r=".94"/>
<circle cx="258.5" cy="59.9" r=".99"/>
<circle cx="258.5" cy="49.9" r="1"/>
<circle cx="117.1" cy="64.1" r="1.12"/>
<circle cx="117.1" cy="64.1" r="1.17"/>
<circle cx="137.2" cy="66.3" r=".9"/>
<circle cx="147.7" cy="65.8" r="1.01"/>
<circle cx="147.7" cy="65.8" r=".83"/>
<circle cx="154.1" cy="65.8" r="1.14"/>
<circle cx="154.1" cy="65.7" r="1.12"/>
<circle cx="160.2" cy="65.8" r=".84"/>
<circle cx="160.2" cy="65.8" r=".42"/>
<circle cx="160.2" cy="65.8" r=".99"/>
<circle cx="166.4" cy="65.8" r="1.12"/>
<circle cx="166.4" cy="65.8" r="1.14"/>
<circle cx="171" cy="73.1" r=".99"/>
<circle cx="172.7" cy="65.8" r="1"/>
<circle cx="172.7" cy="65.8" r=".82"/>
<circle cx="221.9" cy="66.3" r=".9"/>
<circle cx="229.7" cy="69.1" r=".85"/>
<circle cx="229.7" cy="69.1" r=".9"/>
<circle cx="130.6" cy="115.8" r=".95"/>
<circle cx="130.6" cy="115.8" r="1.01"/>
<circle cx="151.9" cy="110.6" r=".89"/>
<circle cx="151.9" cy="110.5" r=".86"/>
<circle cx="151.9" cy="110.6" r="1.01"/>
<circle cx="156.1" cy="107.4" r=".91"/>
<circle cx="156.1" cy="107.4" r=".34"/>
<circle cx="156.1" cy="107.4" r="1"/>
<circle cx="158.9" cy="107.4" r=".9"/>
<circle cx="158.9" cy="107.4" r=".86"/>
<circle cx="161.6" cy="107.4" r=".9"/>
<circle cx="161.6" cy="107.4" r=".86"/>
<circle cx="169.2" cy="110.6" r=".87"/>
<circle cx="169.2" cy="110.6" r="1.01"/>
<circle cx="169.2" cy="110.5" r=".9"/>
<circle cx="229.9" cy="110.6" r=".89"/>
<circle cx="229.9" cy="110.6" r="1"/>
<circle cx="229.9" cy="110.6" r=".86"/>
<circle cx="237.2" cy="110.6" r="1"/>
<circle cx="237.2" cy="110.6" r=".87"/>
<circle cx="237.2" cy="110.5" r=".9"/>
<circle cx="258.5" cy="115.8" r="1"/>
<circle cx="258.5" cy="115.8" r=".95"/>
<circle cx="334.2" cy="120.1" r="1.49"/>
<circle cx="334.2" cy="120.1" r="1.32"/>
<circle cx="334.2" cy="127.6" r="1.5"/>
<circle cx="334.2" cy="120.1" r="1.14"/>
<circle cx="334.2" cy="127.6" r="1.14"/>
<circle cx="334.2" cy="127.6" r="1.33"/>
<circle cx="334.2" cy="127.6" r="1.17"/>
<circle cx="334.2" cy="120.1" r="1.17"/>
<circle cx="356.2" cy="120.1" r="1.33"/>
<circle cx="356.2" cy="127.6" r="1.17"/>
<circle cx="356.2" cy="120.1" r="1.13"/>
<circle cx="356.2" cy="127.6" r="1.13"/>
<circle cx="356.2" cy="127.6" r="1.34"/>
<circle cx="356.2" cy="120.1" r="1.49"/>
<circle cx="356.2" cy="127.6" r="1.5"/>
<circle cx="137.2" cy="171.1" r=".9"/>
<circle cx="151.7" cy="168.3" r=".43"/>
<circle cx="159.4" cy="168.3" r=".4"/>
<circle cx="161.7" cy="168.3" r=".41"/>
<circle cx="169.4" cy="168.3" r=".43"/>
<circle cx="170.6" cy="171.1" r=".9"/>
<circle cx="221.9" cy="171.1" r=".9"/>
<circle cx="229.7" cy="168.4" r=".41"/>
<circle cx="237.4" cy="168.3" r=".43"/>
<circle cx="238.5" cy="171.2" r=".91"/>
<circle cx="137.2" cy="182.5" r=".84"/>
<circle cx="137.2" cy="193.8" r=".89"/>
<circle cx="148.8" cy="180.7" r=".98"/>
<circle cx="170.6" cy="182.5" r=".84"/>
<circle cx="170.6" cy="193.8" r=".89"/>
<circle cx="221.9" cy="193.8" r=".89"/>
<circle cx="238.2" cy="182.5" r="2.42"/>
<circle cx="238.6" cy="193.8" r=".9"/>
<circle cx="116.2" cy="203.2" r=".99"/>
<circle cx="241.7" cy="203.2" r=".99"/>
</g>
<path d="M412.4 262.3a2.5 2.5 0 0 0-4.1-1.1 2.5 2.5 0 0 0 1 4.2 2.5 2.5 0 0 0 3.2-2.9l-.1-.2" fill="none" stroke="#000" stroke-width=".3" stroke-dasharray="30.5 1.3 1.3 1.3" stroke-dashoffset="24.5" stroke-linecap="butt"/>
<path d="M414.8 261.5a5 5 0 0 0-8.3-2 5 5 0 0 0 2.2 8.3 5 5 0 0 0 6.2-6l-.1-.3" fill="none" stroke="#000" stroke-width=".3" stroke-dasharray="30.5 1.3 1.3 1.3" stroke-dashoffset="16.7" stroke-linecap="butt"/>
<g fill="none" stroke="#000" stroke-width=".3" stroke-dasharray="6.3 1.3 1.3 1.3 5.1">
<path d="M187.9 38.1l2 6.4M197.9 38.1l2 6.4M189.9 44.5l-4 4M199.9 44.5l-4 4M185.9 65.3l2 6.5M189.9 61.3l-4 4M195.9 65.3l2 6.5M199.9 61.3l-4 4M187.9 105.8l2 4.9M189.9 110.7l-4 4M197.9 105.8l2 4.9M199.9 110.7l-4 4"/>
<path d="M185.9 128.5l2 4.9M189.9 124.5l-4 4M195.9 128.5l2 4.9M199.9 124.5l-4 4M187.9 165.6l2 6.4M189.9 172l-4 4M197.9 165.6l2 6.4M199.9 172l-4 4M185.9 192.9l2 6.4M189.9 188.9l-4 4M195.9 192.9l2 6.4M199.9 188.9l-4 4"/>
</g>
<path d="M185.9 48.5l4 12.8M195.9 48.5l4 12.8M185.9 176l4 12.9M195.9 176l4 12.9" fill="none" stroke="#000" stroke-width=".3" stroke-dasharray="6.3 1.3 1.3 1.3 5.1" stroke-dashoffset="4.1"/>
<path d="M185.9 114.7l4 9.8M195.9 114.7l4 9.8" fill="none" stroke="#000" stroke-width=".3" stroke-dasharray="6.3 1.3 1.3 1.3 5.1" stroke-dashoffset="5.5"/>
<path d="M345.2 116.4v15.5" fill="none" stroke="#000" stroke-width=".3" stroke-dasharray="30.5 1.3 1.3 1.3" stroke-dashoffset="24.6"/>
<path d="M237.7 182.5h-.8M238.6 183.3v.8M238.6 181.6v-.8M239.4 182.5h.8" fill="none" stroke="#000" stroke-width=".3" stroke-dasharray="30.5 1.3 1.3 1.3"/>
<path d="M410 255.7v14.9" fill="none" stroke="#000" stroke-width=".3" stroke-dasharray="30.5 1.3 1.3 1.3" stroke-dashoffset="25"/>
<path d="M403.4 263l12.6-.1" fill="none" stroke="#000" stroke-width=".3" stroke-dasharray="30.5 1.3 1.3 1.3" stroke-dashoffset="26.1"/>
<path d="M216 248v5" fill="none" stroke="#000" stroke-width=".3" stroke-dasharray="30.5 1.3 1.3 1.3" stroke-dashoffset="29.9"/>
<path d="M134.4 65.8v-21.7M160.3 65.8v-21.7M228.2 65.8v-21.7M254.1 65.8v-21.7" fill="none" stroke="#f00" stroke-width=".3" stroke-dasharray="30.5 1.3 1.3 1.3" stroke-dashoffset="21.6"/>
<g fill="#000">
<path d="M331 128.5l.6 .2-.6 .1z"/>
<path d="M159.6 31.1l.6 .2-.6 .1zM105.2 31.3l.6-.2v.3zM263.6 35.3l.6 .1-.6 .2zM254 35.4l.6-.1v.3zM227.6 31.1l.6 .2-.6 .1zM160.2 31.3l.6-.2v.3zM344.6 132.7l.6 .2-.6 .1zM331.6 132.9l.6-.2v.3zM263.6 164.1l.6 .1-.6 .2zM238.5 164.2l.6-.1v.3zM344.1 181.6l.6 .2-.6 .2zM342.7 181.8l.6-.2v.4z"/>
<path d="M180.1 44.1l.1 .6h-.2zM180 65.2h.2l-.1 .6zM268.1 171.2l.2 .6h-.4zM267.9 193.2h.4l-.2 .6zM271.3 168.8l.2 .6h-.3zM271.2 195.5h.3l-.2 .6z"/>
<path d="M105.2 100.4l.6-.1v.2zM263.6 100.3l.6 .1-.6 .1zM147.7 39.1l.6-.2v.3zM172.2 38.9l.6 .2-.6 .1zM137.7 35.4l.7-.1v.3zM182.1 35.3l.6 .1-.6 .2zM147.7 66.6l-.1 .6h.3zM160.3 66.6l-.2 .6h.3zM105.2 35.4l.6-.1v.3zM133.8 35.3l.6 .1-.6 .2zM345.2 132.9l.6-.2v.3zM358.3 132.7l.6 .2-.6 .1zM105.2 164.2l.6-.1v.3zM136.6 164.1l.6 .1-.6 .2zM137.3 194.7l-.1 .6h.3zM238.5 194.7l-.1 .6h.3zM138.1 182.5l.6 .1v-.3z"/>
<path d="M365.8 129.6h.3l-.2 .6zM365.9 104.2l.2 .6h-.3z"/>
<path d="M137.2 164.2l.6-.1v.3zM170 164.1l.6 .1-.6 .2z"/>
<path d="M170.6 164.2l.6-.1v.3zM221.3 164.1l.6 .1-.6 .2z"/>
<path d="M221.9 164.2l.6-.1v.3zM237.9 164.1l.6 .1-.6 .2z"/>
<path d="M338.7 183.4l.2 .6h-.3zM338.6 187.8h.3l-.2 .6z"/>
</g>
<g font-size="6.3">
<text x="282.1" y="250.3">名称</text>
<text x="347.1" y="250.3">图号</text>
<text x="282.1" y="260.3">材质</text>
<text x="347.1" y="260.3">质量</text>
<text x="383.3" y="262.1">视</text>
<text x="383.3" y="269.9">图</text>
<text x="282.1" y="270.3">版次</text>
<text x="347.1" y="270.3">比例</text>
</g>
<g font-size="4.2">
<text x="4.8" y="237.6">注意：1.行走平行度（正面+侧面），450行程内，≤±0.03mm，1000行程内，≤±0.05mm。</text>
<text x="12.2" y="243.3">2.本体形变，450行程内，≤±0.03mm，1000行程内，≤±0.05mm。</text>
<text x="18.6" y="251.3">型号/规格</text>
<text x="70.6" y="251.3">GTH8-950-BC-M20-C4</text>
<text x="301.9" y="249.5">GTH8-950-BC-M20-C4</text>
<text x="14.4" y="258.3">螺杆型号/规格</text>
<text x="19.7" y="263.9">有效行程</text>
<text x="63.7" y="258.3">1605</text>
<text x="86.5" y="263.9">950</text>
<text x="89.9" y="258.3">1610</text>
<text x="111.7" y="258.3">1620</text>
<text x="19.7" y="269.5">精度等级</text>
<text x="87.6" y="269.5">C7</text>
<text x="259" y="267">2022/9/23</text>
<text x="19.7" y="275.2">马达容量</text>
<text x="70.6" y="275.2">200/400W（无刹车）</text>
<text x="15.4" y="280.8">重复定位精度</text>
<text x="86.7" y="280.8">0.02</text>
<text x="9.1" y="286.4">感应开关方式及数量</text>
<text x="72.7" y="286.4">外挂型三只（C4）</text>
<text x="15.5" y="292">建议最快速度</text>
<text x="60.5" y="292">250MM/S</text>
<text x="86.7" y="292">500MM/S</text>
<text x="106.4" y="292">1000MMM/S</text>
</g>
<g font-size="4.1">
<text x="241.7" y="184">I</text>
<text x="360.9" y="182.7">I</text>
<text x="356.8" y="187.9">1 : 1</text>
</g>
<g font-size="3.5">
<text x="114.5" y="32.5">165 滑台原点位置</text>
<text x="186.2" y="32.5">950 有效行程</text>
<text x="66.3" y="36.7">87.50 滑台极限位置 1</text>
<text x="162.2" y="36.7">135</text>
<text x="163.1" y="40.3">75</text>
<text x="266" y="36.7">30.50 滑台极限位置 1</text>
<text x="181.4" y="56.3" transform="rotate(-90 181.4 56.3)">65</text>
<text x="126.7" y="74.4">4 x M6 贯穿</text>
<text x="162.2" y="74.4">2 x</text>
<text x="173.9" y="74.4">5</text>
<text x="182.3" y="74.4">8</text>
<text x="184.3" y="101.6">1223</text>
<text x="367.2" y="119.8" transform="rotate(-90 367.2 119.8)">78</text>
<text x="316.1" y="128.2">基准面</text>
<text x="334.3" y="134.1">40.70</text>
<text x="350.9" y="134.1">41</text>
<text x="123.2" y="165.5">96</text>
<text x="149.8" y="165.5">100</text>
<text x="193.3" y="165.5">900</text>
<text x="227.7" y="165.5">50</text>
<text x="248.8" y="165.5">77</text>
<text x="140.1" y="182">2 x</text>
<text x="151.6" y="182">5 H7</text>
<text x="165.5" y="182">4</text>
<text x="269.4" y="183.8" transform="rotate(-90 269.4 183.8)">68</text>
<text x="272.6" y="183.8" transform="rotate(-90 272.6 183.8)">82</text>
<text x="347.7" y="183.1">2</text>
<text x="113.7" y="200.9">20 x M6</text>
<text x="132.1" y="200.9">15</text>
<text x="241" y="200.9">4 x M6</text>
<text x="255.8" y="200.9">15</text>
<text x="338.3" y="201" transform="rotate(-90 338.3 201)">+0.012</text>
<text x="341.8" y="199.2" transform="rotate(-90 341.8 199.2)">0</text>
<text x="118.9" y="204.4">5.40 贯穿</text>
<text x="244.4" y="204.4">5.40 贯穿</text>
<text x="341.8" y="204.5" transform="rotate(-90 341.8 204.5)">5</text>
<text x="221.4" y="246.8">1</text>
<text x="221.4" y="251.8">2</text>
<text x="218.8" y="256.8">序号</text>
<text x="232.2" y="256.8">修 订 版 次</text>
<text x="257.5" y="256.8">设计变更编号</text>
<text x="228.2" y="261.8">设</text>
<text x="240.1" y="261.8">计</text>
<text x="252" y="261.8">变</text>
<text x="263.9" y="261.8">更</text>
<text x="219.1" y="266.7">设 计</text>
<text x="368.3" y="269.3">1:3</text>
<text x="219.1" y="271.7">校 核</text>
<text x="219.1" y="276.7">批 准</text>
<text x="222.9" y="282.7">技术要求：</text>
<text x="231.8" y="287.3">1、未标注公差全部 0.1</text>
<text x="231.7" y="291.8">2、未标注倒角全部C0.3</text>
</g>
</svg>
